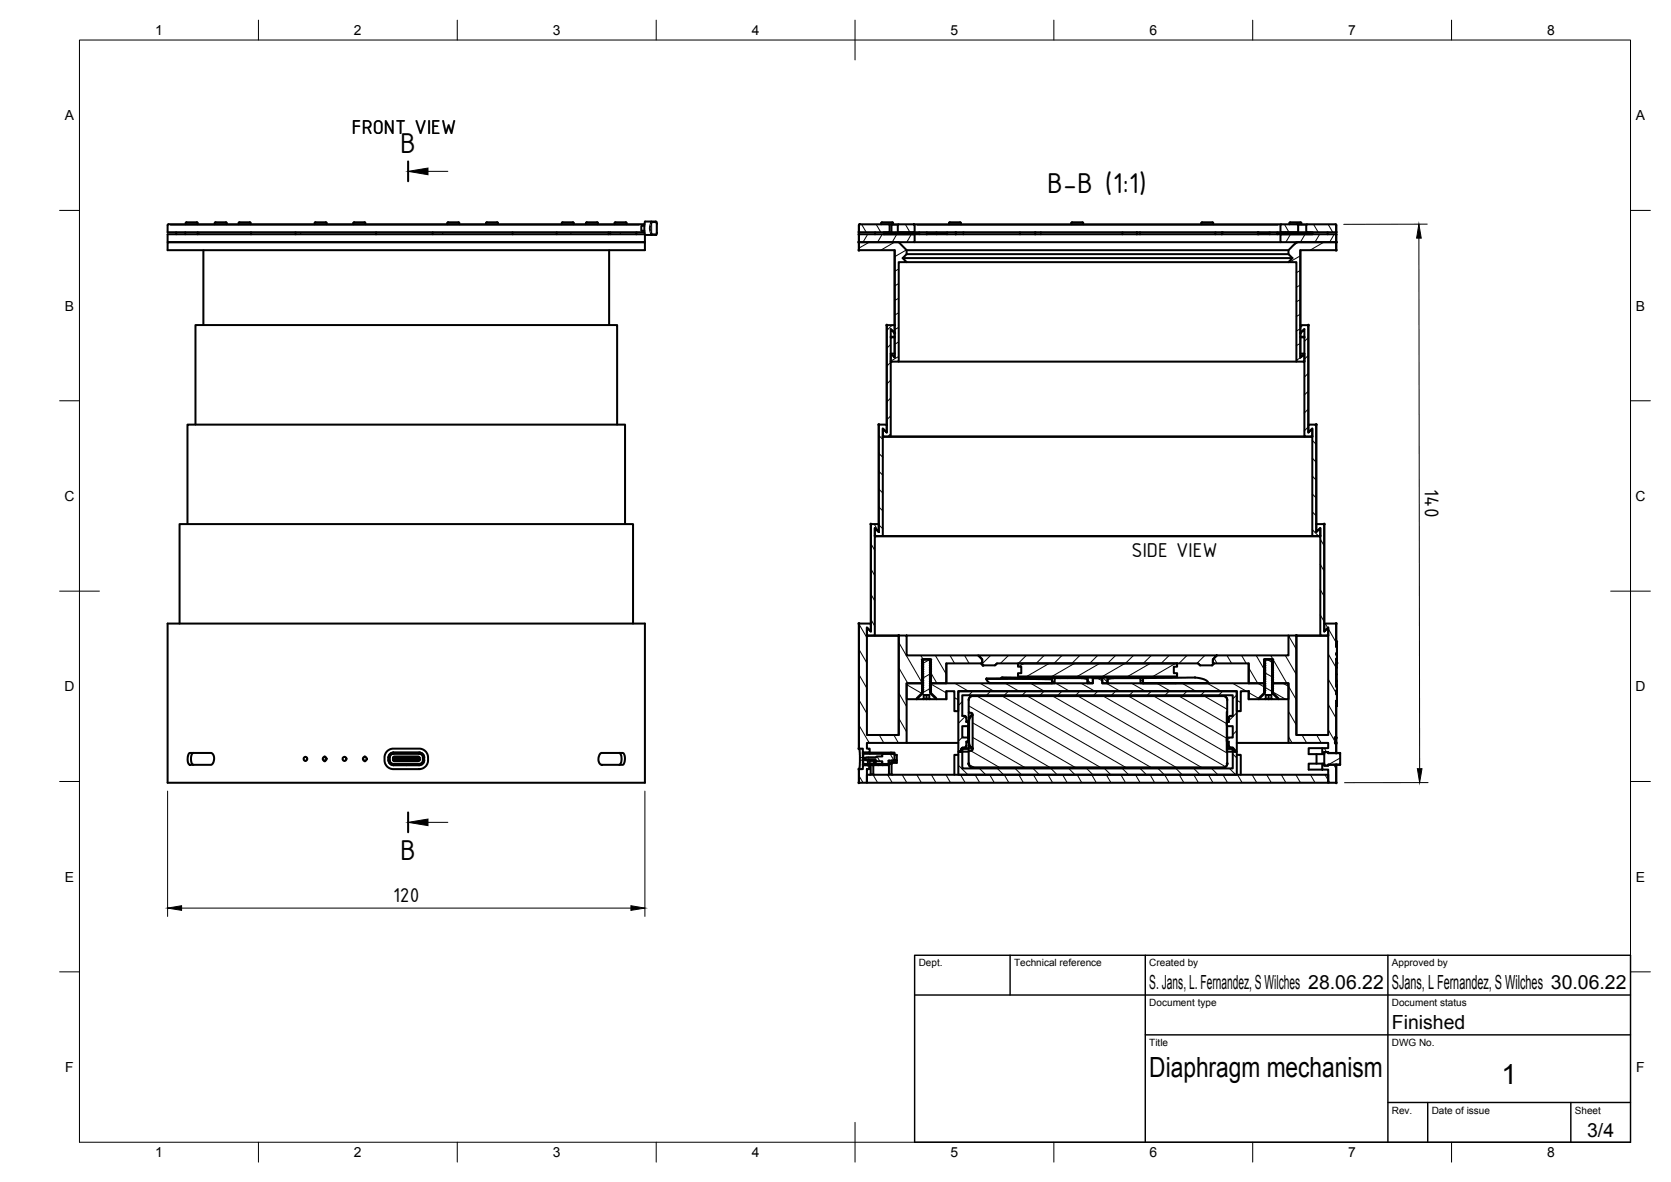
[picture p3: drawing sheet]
<svg xmlns="http://www.w3.org/2000/svg" width="420mm" height="297mm" viewBox="0 0 420 297" stroke-linecap="round" stroke-linejoin="round" font-family="sans-serif">
<!-- layer: Visible -->
<g fill="none" stroke="#000" stroke-width=".51">
<path d="M42.1 56.6v1.8h120M44.3 58.4v.5M46.6 58.4v.5M46.9 55.9h2.6M46.9 55.8l-.2 .6M49.5 55.8l.2 .2M49.7 56.1v.3M49.7 58.4v.5M54.2 55.9h2.6M54.2 55.8l-.2 .6M56.8 55.8l.2 .2M57 56.1v.3"/>
<path d="M60.2 55.9h2.6M60.2 55.8l-.2 .6M62.8 55.8l.2 .6M63.1 58.4v.5M74.3 58.4v.5M79.3 55.9h2.6M79.3 55.8l-.2 .6M81.9 55.8l.2 .6M88.8 56.1v.3M89 55.9h2.7M89.1 55.8l-.2 .2M91.7 55.8l.1 .6"/>
<path d="M94.6 58.4v.5M108.8 58.4v.5M112.7 55.9h2.6M112.7 55.8l-.2 .6M115.3 55.8l.2 .6M122.4 55.9h2.6M122.4 55.8l-.2 .6M125 55.8l.2 .6M128.9 58.4v.5M140 58.4v.5M141.5 55.9h2.5M141.5 55.8l-.3 .6"/>
<path d="M144 55.8l.3 .6M147.5 55.9h2.6M147.5 55.8l-.2 .6M150.1 55.8l.2 .2M150.3 56.1v.3M153 58.4v.5M153.4 58.4v.5M154.7 55.9h2.6M154.7 55.8l-.2 .6M157.3 55.8l.2 .6M160 58.4v.5M162 56.7h-.7l-.1 .3 .1 1h.7"/>
<path d="M162.1 56.4h-119.7l-.2 .2M162.1 58.9h-120v2h120.1v-1.9M162.2 55.7l2.9 .1 .1 2.7-.2 .5h-2.8l-.2-1.6zM216 58.9h14v2h-14zM216 58.9v4M216 56.4h7.6l.1 2h-7.7zM216.2 56.4l-.2 .2v1.8M220 58.4v.5M222.2 58.4h8.9v.5h-8.9zM223.5 56.4h2.5M224.2 56.4v2M224.4 56.4l-.2 .1"/>
<path d="M224.6 56.1v.3M224.6 56.1a1.65 1.65 0 0 0-1.5-.2 1.53 1.53 0 0 0-1.5 .2v.3M225.8 56.4h4l.2 2h-4.3zM229.8 56.4h92.4M231.1 58.9h1.9M231.1 58.4h1.9M233 58.4h2.5v.5h-2.5zM235.5 58.4h2.6v.5h-2.6M238.1 58.9h2.3M238.1 58.4h2.3M240.4 58.4h16.1v.5M240.4 58.9h19.9"/>
<path d="M240.4 58.4v.5M241.4 55.9h-2.6l-.2 .5M241.4 55.9l.2 .5M256.5 58.4h3.8M260.3 58.4h21.9v.5M260.3 58.9h25.6M260.3 58.4v.5M269.3 56.4l.1-.3a1.53 1.53 0 0 1 1.4-.2h1.4l.2 .2v.3M282.2 58.4h3.7M285.9 58.4h19.7v.5M285.9 58.9h21.3M285.9 58.4v.5"/>
<path d="M302 56.4l.2-.5h2.6l.3 .5M305.6 58.4h1.6M307.2 58.9h9.1M307.2 58.4h9.1M307.2 58.4v.5M316.3 58.9h2.9v-.5h-2.7v.5M316.3 58.4h.2M316.3 58.4v.5M319.2 58.9h10.8v-.5h-8.8v.5M319.2 58.4h2M322 58.9h14v2h-14zM322 56.4h4.3l.1 2h-4.4z"/>
<path d="M324.2 56.4l.2-.5h2.6l.2 .5M326.2 56.4h2.5M328.5 56.4h7.4l.1 2h-7.6zM333.8 58.4v.5M335.8 56.4l.2 .2M336 56.6v1.8M336 58.9v4M42.1 60.9h120.1v2h-120.1zM51.1 62.9v18.8M153.2 62.9v18.8M216 60.9h10l2 2v1l-1 1 1 1h-2v25l-2-.1v-1.9l1 1v-27h-9zM225 62.9v18.8"/>
<path d="M227 64.9h98M228 62.9h96M228 63.9h96M228 65.9h96M230 60.9h92M326 60.9h10v2h-9v27l1-1-.1 2h-1.9v-25h-2l1-1-1-1v-1zM327 62.9v18.8M223 81.7h2v2l-1-1v27l-2-.1v-1.9l1 1zM223 81.7v25M224 88.9h1M224 84.8h1M224 84.6h1"/>
<path d="M224 90.8l.1 .1M224 82.7l1 1v6.2M226 90.9h100M327 88.9h1M327 81.7h2v27l1-1-.1 2h-1.9v-27l-1 1zM327 84.8h1M327 84.6h1M328 90.8l-.1 .1M328 82.7l-1 1v6.2M329 81.7v25M49.1 106.7v-25h106.1v25M221 106.7h2v2l-1-1v27l-2-.1v-1.9l1 1z"/>
<path d="M221 106.7v25M222 109.8h108M222 109.6v.1M222 109.7h.1M224 109.7h104M329 106.7h2v27l1-1-.1 2h-1.9v-27l-1 1zM329.9 109.7h.1M330 109.6l-.1 .1M331 106.7v25M47.1 131.7v-25h110.1v25M219 131.7h2v2l-1-1v27l-2-.1v-1.9l1 1zM219 131.7v25"/>
<path d="M220 134.8h112M220 134.6h.1M220 134.6l.1 .1M222 134.7h108M331 131.7h2v27l1-1-.1 2h-1.9v-27l-1 1zM331.9 134.6h.1M332 134.6l-.1 .1M333 131.7v25M42.1 156.7h120.1v40h-120.1zM45.1 156.7v-25h114.1v25M216 156.7h3v2l-1-1v27h8v-25h2v5h18l1 1v1h-9.1v5h-4v-6h-1.9v6h-4v15h-10v1.4h.7v1h-1.7v-1h-1zM216 156.7v31.4"/>
<path d="M218 159.8h8M218 159.6h.1M218 159.6l.1 .1M220 159.7h6v25M228 159.7h96M326 159.8h8M326 159.7h6M326 159.7v25M333.9 159.6h.1M334 159.6l-.1 .1M336 156.7v4.5h.2v.4M228 171.7h4v2.6l-1.5 1.4h-2.5z"/>
<path d="M231.8 165.7h2.4M231.9 165.9l.3-.2h1.5l.4 .4-.3 .2 .3 .2-.3 .3 .3 .2-.3 .2 .3 .2-.3 .2 .3 .3-.3 .2 .3 .2-.3 .3 .3 .2-.3 .2 .3 .2-.3 .2 .3 .3-.3 .2 .3 .2-.3 .3 .3 .2-.3 .2 .3 .2-.3 .2 .3 .3-.3 .2 .3 .2-.3 .3 .3 .2-.3 .2 .3 .2-.3 .2 .3 .3-.3 .2 .3 .3-.3 .1 1.6 1.6v.2h-1.7v-1h-1.4l-.1 1h-1.7v-.2l1.5-1.5-.2-.1 .3-.2-.3-.2 .3-.2-.3-.3 .3-.2-.3-.2 .3-.2-.3-.2 .3-.3-.3-.2 .3-.2-.3-.3 .3-.2-.3-.2 .3-.2-.3-.2 .3-.3-.3-.2 .3-.2-.3-.3 .3-.2-.3-.2 .3-.2-.3-.2 .3-.3-.3-.2 .3-.2-.3-.3 .3-.2-.3-.2 .3-.2-.3-.3 .3-.2-.3-.2 .3-.2zM232 173.7h.1M232 173.2v.1M232 171.9h.1M232 168.3h.1M232 167.8v.1M232 169.6h.1M232 166h.1M232.1 165.7h-.1M232.1 172.8h-.1M232.1 172.4h-.1"/>
<path d="M232.1 171.5h-.1M232.1 171h-.1M232.1 170.6h-.1M232.1 170.1h.1M232.1 169.7h-.1M232.1 169.2h-.1M232.1 168.8h-.1M232.1 167.4h-.1M232.1 167h-.1M232.1 166.5h-.1M232.1 166.1h-.1M232.1 173.7h-.1"/>
<path d="M232.1 172.7l-.1 .1M232.1 172.3h-.1M232.1 171.9h-.1M232.1 171.4h-.1M232.1 170.9l-.1 .1M232.1 170.5h-.1M232.1 169.1l-.1 .1M232.1 168.7h-.1M232.1 166.9h-.1M233 174.7v1M233.7 175.7h-1.5h1.5M233.8 167.6h.1"/>
<path d="M233.8 169.4v.1M233.8 169.9v.1M233.8 171.2h.1M233.8 173h.1M233.8 173.6h.1M233.8 173.9h.1M233.9 165.8h-.1M233.9 165.7h.1M233.9 171.7h40.9v-1.3h2.4v1.3h40.9v2.6l-1.6 1.4h-2.5v-2h-2v5h-1v-5h-70v5h-1v-5h-2.1v2h-2.5l-1.5-1.4zM233.9 165.9h-.1M233.9 166.3h.1M233.9 166.8h-.1"/>
<path d="M233.9 166.7l-.1 .1M233.9 167.2l-.1 .1M233.9 167.2h-.1M233.9 167.7h-.1M233.9 168.1l-.1 .1M233.9 168.1h-.1M233.9 168.6h-.1M233.9 168.5l-.1 .1M233.9 169l-.1 .1M233.9 169h-.1M233.9 170.4h-.1M233.9 170.3l-.1 .1"/>
<path d="M233.9 170.8l-.1 .1M233.9 170.8h-.1M233.9 171.3h-.1M233.9 171.7v.1M233.9 172.2h-.1M233.9 172.1l-.1 .1M233.9 172.6l-.1 .1M233.9 172.6h-.1M233.9 173.1h-.1M233.9 173.5h-.1M237.9 175.7h.1M238 166.7v5"/>
<path d="M238 173.7v2M241 173.7h70v15.2h-.5l-.5-1-.9-.2-.1-1.3h-.4l-.1-.2 .1-.9h1.4v-2.8h-1.4l-.1-.2v-.8l.5-.1 .1-1.3 .9-.2v-5.2h-68v5.2l.8 .2 .2 1.3 .5 .2-.1 .9h-1.4v2.8h1.4l.1 .9-.5 .2-.2 1.3-.8 .2-.5 1h-.5zM242 179.9h.5M242.5 179.9l.2 .1 .3 .4M243.6 179.1v2.2M243.6 175.9a.97 .97 0 0 1 1-1h63a.97 .97 0 0 1 1 1M243.8 175.2l.6-.3h63.4l.5 .3 .3 .6v16.2l-.3 .6-.6 .3h-63.2l-.7-.3-.2-.6v-3.3l.7-.1a.4 .4 0 0 0 .2-.4 .4 .4 0 0 0-.3-.3l-.4-.4-.2-.9v-5.4l.4-1.2a.53 .53 0 0 0 .5-.7l-.9-.2v-3.3zM244.6 179.7l-.7 .5-.3 1.1M246 164.7h60l-1 1v1h.3l-.5 .5h-3l-.5-.5h-50.6l-.5 .5h-3l-.5-.5h.3v-1zM246.7 166.7l.5 .5M248.1 170.6l.1 .5 .7 .6h15.6h-4.8M248.1 170.5v.3"/>
<path d="M250.7 166.7l-.5 .5M251.8 170.3l12.7 .1M256 166.7h40v.8h-.9v1.7h.9v.8h-40v-.8h.8v-1.7h-.8zM264.5 170.5l-12.7-.2 1.5 .2M264.5 170.4v.2M264.5 170.7v1M265.3 170.3l-.8 .1M266.5 170.3h-1.7l-.3 .3-16.4-.1M266.5 170.3h1.9M266.6 170.3h1.5M268.4 170.3h18.6l.4 .1v1.3h-.6v-1.3l-7.7 .1-.6 .2v1h-1.3v-1.3h-2.4v1.3h-1.3v-1l-1.1-.3h-7.2v1.3h-.7v-1h-.2l-16.2-.1v-.1M271.9 170.4l1.5 .3v1"/>
<path d="M280 170.4l-1.5 .3v1M285.4 170.3h1.2M286.6 170.3l.8 .1M287.1 170.3l1.1 .1M287.4 170.4v1.3M287.4 170.4l13.1-.1 2.4 .5 .5 .3 .5 .6M287.4 171.7h16.5zM287.4 171.7h.1M295.8 171.7h-8.4M301.2 166.7l.6 .5M305 165.7l1-1h18v-5h2v25h8v-27l-1 1v-2h3v4.5h.2v.4h-.2v.4h.2v.3h-.2v.2h.2v1.7h-.2v.3h.2v1h-.2v.4h.2v.5h-.2v5.8h.2v.2h-.2v.2h.2l-.2 1.9h.2v1.6h-.2v.2h.2v.4h-.2v.3h.2v.4h-.2v8h-.3v.3h.3v.8h-.3v.3h.3v2.4h-2v-.2h-1v.5h-.5v-1.5h1.5v-1.3h-10v-15h-4.1v-6h-1.8v6h-4.1v-5h-9zM305.3 166.7l-.5 .5"/>
<path d="M308.6 178.9v2.5M310 179.9l-.8 .1-.2 .4M314 166.7v5M314 173.7v2M314 175.7h.1M317.8 165.7h2.4M318.1 165.8l1.7-.1 .2 .2-.2 .2 .3 .2-.3 .2 .3 .2-.3 .2 .3 .2-.3 .3 .3 .2-.3 .2 .3 .2-.3 .3 .3 .2-.3 .2 .3 .2-.3 .2 .3 .3-.3 .2 .3 .2-.3 .3 .3 .2-.3 .2 .3 .2-.3 .2 .3 .3-.3 .2 .3 .2-.3 .3 .3 .2-.3 .2 .3 .2-.3 .2 .3 .3-.3 .2 .3 .3-.3 .2 1.6 1.8v.2h-1.7v-1h-1.4l-.1 1h-1.7v-.2l1.6-1.6-.3-.1 .3-.2-.3-.3 .3-.2-.3-.2 .3-.2-.3-.3 .3-.2-.3-.2 .3-.2-.3-.3 .3-.2-.3-.2 .3-.2-.3-.3 .3-.2-.3-.2 .3-.2-.3-.3 .3-.2-.3-.2 .3-.2-.3-.3 .3-.2-.3-.2 .3-.2-.3-.3 .3-.2-.3-.2 .3-.2-.3-.3 .3-.2-.3-.2 .3-.2-.3-.3 .3-.2zM318.1 173.6h.1M318.1 173.1h.1M318.1 172.6v.1M318.1 172.2h.1M318.1 171.7v.1"/>
<path d="M318.1 171.3h.1M318.1 170.8v.1M318.1 170.4h.1M318.1 169v.1M318.1 168.6h.1M318.1 168.1v.1M318.1 167.7h.1M318.1 167.2v.1M318.1 166.8h.1M318.1 166.3h.1M318.1 173.9h.1M318.1 173.5h.1"/>
<path d="M318.1 173h.1M318.1 172.6h.1M318.1 172.1v.1M318.1 171.2h.1M318.1 170.8h.1M318.1 170.3v.1M318.1 169h.1M318.1 168.5v.1M318.1 168.1h.1M318.1 167.6h.1M318.1 167.2h.1M318.1 166.7v.1"/>
<path d="M318.1 165.8h.1M318.1 165.9h.1M318.1 165.7h.1M318.1 169.9v.1M318.1 169.4v.1M318.2 175.7l.3-.1 1.2 .1zM319 174.7v1M319.8 166.1h.1M319.8 166h.1M319.8 166.5h.1M319.8 167h.1M319.8 166.9h.1"/>
<path d="M319.8 167.4h.1M319.8 168.8h.1M319.8 168.7h.1M319.8 169.2h.1M319.8 169.1l.1 .1M319.8 169.7h.1M319.8 169.6h.1M319.8 170.1h.1M319.8 170.6h.1M319.8 170.5h.1M319.8 171h.1M319.8 170.9l.1 .1"/>
<path d="M319.8 171.5h.1M319.8 171.4h.1M319.8 171.9h.1M319.8 172.4h.1M319.8 172.3h.1M319.8 172.8h.1M319.8 172.7l.1 .1M319.8 173.7h.1M319.9 171.7h4.1v4h-2.6l-1.5-1.4zM319.9 167.8v.1M319.9 168.3h.1M319.9 173.2v.1"/>
<path d="M319.9 165.7h.1M336 176.1h.2M336 161.6l.1 .9M336 173.5v1M336 165.5v.4M336 172.4v.2M336 162.3v.2h.2M336 164.2v.3M336 166.4v5.8M336 176.1v.2M336 176.7h.1M336 172.1h.2"/>
<path d="M336 165.8h.2M336 171.2h.1M336 166.6h.2M336 174.2h.2M336 169.5h.1M336 164.4h.2M336 167.8h.1M336.1 169.5v1.7M336.1 167.8v1.7M336.1 176.7l.1 .7h-.2v9.6M336.1 171.2l.1 .9M336.1 174.2l.1 2.5h-.2v.3"/>
<path d="M336.1 172.1l.1 .5M336.1 166.6v1.2M336.2 161.6l-.1 .3M336.2 162.5l-.1 1.9M336.2 166.4v.2M336.2 165.9v.5M336.2 173.5v.7M336.2 172.6v1.2M336.2 164.4v1.4M336.2 172.4v.3M336.2 165.5v.3M336.2 165.8v.1"/>
<path d="M47.6 189.3l5.5-.1 .5 .4 .2 .5-.2 1.5-.5 .6h-5.4l-.4-.6-.1-.8zM48.6 189.2l-.3 .2-.3 1 .1 1.1 .3 .6 .2 .1M76.8 191.2h.1M76.8 190.2h.1M86.6 191.2h.1M86.6 190.2h.1M97.3 188.9l.7-.6 .7-.2 7.3 .1 .9 .5 .5 .7 .2 .9v1.3l-.7 1.1-1.3 .6-7.3-.1-1-.6-.5-.9-.1-1.5zM97.7 190.4a1.43 1.43 0 0 0 1.2 1.9M97.9 190.4a1.25 1.25 0 0 0 1 1.7h3.3M97.9 190.4a1.05 1.05 0 0 1 1-1.1h6.5a1.05 1.05 0 0 1 1 1.1M98 190.4a1.22 1.22 0 0 0 .9 1.6l3.3 .1M98 190.4a.94 .94 0 0 1 .9-1h6.5a.94 .94 0 0 1 .9 1"/>
<path d="M98.8 190.5l.3-.1v.6l-.3-.1zM98.8 190.5h.1M98.8 190.9h.1M98.8 191h6.7l-.4 .3h-5.9zM98.8 190.4l.3-.3h6.1l.3 .3M98.8 190.4h6.7M98.8 190.9v.1M98.8 190.4v.1M98.9 192.3h6.5M98.9 189.1h6.5M98.9 189.1a1.26 1.26 0 0 0-1.2 1.3M99.1 190.9h6.1"/>
<path d="M99.1 190.5h6.1M99.3 190.4h.2M99.3 191v.1M99.5 191l-.2 .1M99.8 190.4h.2M99.8 191v.1M100 191l-.2 .1M100.3 190.4h.2M100.3 191v.1M100.5 191l-.2 .1M100.8 190.4h.2M100.8 191v.1"/>
<path d="M101 191l-.2 .1M101.3 190.4h.2M101.3 191v.1M101.5 191l-.2 .1M101.8 190.4h.2M101.8 191v.1M102 191l-.2 .1M102.2 192.1v.2h3.2M102.2 192.1v.2h-3.3M102.3 191l.2 .1M102.3 190.4h.2M102.5 191v.1"/>
<path d="M102.8 191l.2 .1M102.8 190.4h.2M103 191v.1M103.3 191l.2 .1M103.3 190.4h.2M103.5 191v.1M103.8 191l.2 .1M103.8 190.4h.2M104 191v.1M104.3 191l.2 .1M104.3 190.4h.2M104.5 191v.1"/>
<path d="M104.8 191l.2 .1M104.8 190.4h.2M105 191v.1M105.2 190.4l.3 .1v.4l-.3 .1zM105.4 189.1a1.26 1.26 0 0 1 1.3 1.3M105.5 190.4v.1M105.5 190.9v.1M105.5 190.5h.1M105.5 190.9h.1M106.3 190.4v.6M106.4 190.4a1.24 1.24 0 0 1-1 1.7l-3.2-.1h3.2a.94 .94 0 0 0 .9-1M106.6 190.4v.6"/>
<path d="M106.7 191a1.26 1.26 0 0 1-1.3 1.3M150.9 189.4l.3-.2h5.4l.5 1-.1 1.4-.4 .6h-5.4l-.5-.4-.2-.7v-.8zM155.7 189.2l.4 .4 .2 1-.2 1.1-.4 .5M216 193.3h1v-1h1.7v1h-.7v3.4h-2zM216 193.3v3.4M216 188.1l.2 1.7-.2 3.5M217 189.3v-.2h7.9v.3h-7.8M217 189.3v2.8M217 189.3l.1 .1M217.1 192h3.7M217.1 189.4v2.6M217.1 192l-.1 .1"/>
<path d="M217.4 190.5l2.8-.1 .3-.3h1.3v-.7h3.1v1.7h-1.5v.9h-1.6v-.7h-1.3l-.3-.3h-2.7zM217.8 191l2.4 .1v.9M218 194.7h116v2h-116zM218.2 191.1l.1 1.2M218.4 190.4h-.6M218.6 191.1h.1M218.7 189.1v.3M218.7 191.1v.9M218.7 191.2h1.1v.5M218.7 191.9l.2 .1M218.9 192.3v2.3l-.2 .1M219.4 192v.3"/>
<path d="M219.6 192.3v2.3l.2 .1M219.8 191.7l-.3 .3M219.8 191.1v.1M220 191.1v.6h-.2M220 191.7h.2M220.2 190.4h-1.8M220.8 192v.3h1.2M220.8 192v.3h-3.8v-.2M220.8 192h2.5v.3M222 192v.3M223.3 194.7l.2-.1v-2.6h.7v2.6l.2 .1M223.4 191.2l.2-.1 .1 .8 .5-.1v-.6h.2v.5"/>
<path d="M223.4 192v.3h-1.4M223.4 192h.1M223.6 191.8h.6M223.9 189.1v.3M224.2 189.1v.3M224.4 191.7l-.3 .3h-.6M224.9 191h.6v.2l-1.1-.1M224.9 189.7h.6v1.3M225.5 191.2v.5h-1.1M228 186.7h13M241 188.9h.5l.3-.8h.2v5h68v-5h.2l.3 .8h.5v5.8h-70zM241 189.7h-1v5"/>
<path d="M241.8 188.1h.2v.8h-.5zM242 188.1h1.6M242 188.9h1.6M243 187.4l-.3 .4-.7 .1M243 181.4l.4 .1 .1 .2M243 180.4h.1M243 187.4h.1M243 181.3h.6M243.5 182.3v3.2M243.5 186.2h.1M243.5 186.2l-.5 .2M243.6 186.5v2.2"/>
<path d="M243.6 186.5l.3 1.1 .7 .6M243.6 191.9a1.01 1.01 0 0 0 1 1h63a1.01 1.01 0 0 0 1-1M243.6 181.3h.1M243.6 186.5h.1M244.1 180l.5-.3v8.4l-.6-.5-.3-1v-5.4zM308.5 186.2l.2 .2M308.6 186.4v2.5h1.4M308.6 188.1h1.4M308.6 181.3h.4M308.7 186.4h.3M308.7 181.4h.3M308.7 181.4l-.2 .2"/>
<path d="M309 180.4h.1M309 187.4h.1M309 187.4l.2 .4 .8 .1M310 188.1h.2l.3 .8h-.5zM311 186.7h13M311 189.7h1v5M331 189.5v2.4M332.5 191.9h.5v.5h1v-.2h2v4.5h-2v-3.3h-1.5zM332.5 191.9h-3.4v1.5h3.4M332.5 188h-3.4v1.5h3.4M333 189h1v.3h3v2.8h-3v.3h-1zM334 192.1v.1"/>
<path d="M334 189.2v.1M335.7 186.5v.2h.3v-.2M335.7 185.4h.1M335.7 185.4v.3M335.7 186.7v.1M336 185.4v.3M336 186.8v.2M336 185.4h.1M336 185.4h-.3h.3M336 187v2.2l1 .1M337 192.1l-1 .1v4.5"/>
<circle cx="76.8" cy="190.7" r=".47"/>
<circle cx="81.6" cy="190.7" r=".48"/>
<circle cx="86.6" cy="190.7" r=".48"/>
<circle cx="91.7" cy="190.7" r=".49"/>
</g>
<!-- layer: Visible Narrow -->
<g fill="none" stroke="#000" stroke-width=".25">
<path d="M42.9 56.6h117.8M46.7 56.1h3M50 58.4v.4M54 56.1h3M60 56.1h3M75.6 58.4v.4M79.1 56.1h3M88.9 56.1h2.9M111.3 58.4v.4M112.5 56.1h3M122.2 56.1h3M141.3 56.1h2.9"/>
<path d="M143.5 58.4v.4M147.3 56.1h3M154.6 56.1h2.9M156 58.4v.4M159.9 58.4v.4M163.6 56l.2 .2M163.8 55.7l-.5 1.7 .5 1.6M163.8 55.7l.2 .2M163.8 58.5l-.2 .2M163.9 56.3v2.1M164 55.9l-.5 1.3 .1 .7 .4 .9-.2 .2M164.1 55.9h1v.3"/>
<path d="M164.9 55.7l.2 .2M165.1 58.8l-.2 .2M165.1 56.2h.1M165.1 58.5h.1M165.1 58.5v.3h-1M165.1 56.3v2.1M221.6 56.1h2.9M224.2 56.6h1.4M230.6 56.6h90.7M238.6 56.1h3M242.2 58.4v.5M261.7 58.4v.5"/>
<path d="M269.4 56.1h2.9M286.6 58.4v.5M302.1 56.1h2.9M307.5 58.4v.5M316.3 58.4v.5M324.2 56.1h3M326.4 56.6h.1M326.4 56.6v1.7M326.6 56.6h1.8M326.6 56.4l-.1 .1M330.1 58.4v.5M231.8 165.7v8.8"/>
<path d="M234.2 165.7v8.8M242.5 179.9h.1M244.2 179.1v.7M264.5 171.6h-15.7M264.5 170.4h.1M265.2 170.4h6.7M273.4 170.7h.1M278.5 170.7h.1M280 170.4h6.7M286.2 170.3h-.5M300.5 170.3l-13.1 .1M309.5 179.9h.1"/>
<path d="M317.8 165.7v8.8M320.2 165.7v8.8M336 171.1h.1M336 172.1h.1M336 166.6h.1M336 174.2h.1M336 164.5h.1M336 164.4h.1M336 169.4h.1M336 167.7h.1M97.7 191h.3M97.7 190.4h.3"/>
<path d="M98.8 190.5h.1M98.8 190.9h.1M98.9 189.1v.3M98.9 192v.3M105.4 189.1v.3M105.4 192v.3M105.5 190.5h.1M105.5 190.9h.1M106.3 191h.3M106.3 190.4h.3M216.3 191h1.5M216.3 190.4h1.5"/>
<path d="M217.9 192v.3M218.2 192v.3M218.5 192v.3M218.7 191.5h1M219 194.5h.5M219.5 192v.3M219.8 192v.3M220.5 192v.3M220.7 192v.3M222 192v.3M222.3 192v.3v-.3M223.4 191.5h.2"/>
<path d="M223.6 194.5h.6M224.2 191.5h.2M224.2 189.2h.7M242.5 187.9h.1M243 181h.5M243.3 182.5v2.8M243.3 181.4h.1M243.3 186.4h.1M243.5 183.9h.1M244.2 188v.7M308.6 181h.3M308.7 182.5v2.8"/>
<path d="M308.7 181.4h.1M308.7 186.4h.1M309.5 187.9h.1M335.7 185.6h.3"/>
</g>
<!-- layer: Visible -->
<g fill="#000" stroke="#000" stroke-width=".25">
<circle cx="216" cy="58.4" r=".24"/>
<circle cx="216" cy="58.9" r=".24"/>
<circle cx="336" cy="58.4" r=".24"/>
<circle cx="336" cy="58.9" r=".24"/>
<circle cx="216" cy="60.9" r=".24"/>
<circle cx="216" cy="62.9" r=".24"/>
<circle cx="336" cy="60.9" r=".24"/>
<circle cx="336" cy="62.9" r=".24"/>
<circle cx="223" cy="81.7" r=".24"/>
<circle cx="224.1" cy="90.9" r=".24"/>
<circle cx="225" cy="83.7" r=".24"/>
<circle cx="327" cy="83.7" r=".24"/>
<circle cx="327.9" cy="90.9" r=".24"/>
<circle cx="329" cy="81.7" r=".24"/>
<circle cx="221" cy="106.7" r=".24"/>
<circle cx="222.1" cy="109.7" r=".24"/>
<circle cx="329.9" cy="109.7" r=".24"/>
<circle cx="331" cy="106.7" r=".24"/>
<circle cx="219" cy="131.7" r=".24"/>
<circle cx="220.1" cy="134.7" r=".24"/>
<circle cx="331.9" cy="134.7" r=".24"/>
<circle cx="333" cy="131.7" r=".24"/>
<circle cx="216" cy="156.7" r=".24"/>
<circle cx="218.1" cy="159.7" r=".24"/>
<circle cx="226" cy="159.7" r=".24"/>
<circle cx="326" cy="159.7" r=".24"/>
<circle cx="333.9" cy="159.7" r=".24"/>
<circle cx="336" cy="156.7" r=".24"/>
<circle cx="231.9" cy="165.9" r=".24"/>
<circle cx="247.2" cy="167.2" r=".24"/>
<circle cx="266.5" cy="170.3" r=".24"/>
<circle cx="268.4" cy="170.3" r=".24"/>
<circle cx="286.6" cy="170.3" r=".24"/>
<circle cx="318" cy="165.8" r=".24"/>
<circle cx="320" cy="165.9" r=".24"/>
<circle cx="336.2" cy="166.6" r=".24"/>
<circle cx="81.6" cy="191.2" r=".24"/>
<circle cx="81.6" cy="190.2" r=".24"/>
<circle cx="91.7" cy="191.2" r=".24"/>
<circle cx="91.7" cy="190.2" r=".24"/>
<circle cx="99.1" cy="191" r=".24"/>
<circle cx="99.1" cy="190.4" r=".24"/>
<circle cx="105.2" cy="191" r=".24"/>
<circle cx="105.2" cy="190.4" r=".24"/>
<circle cx="216" cy="193.3" r=".24"/>
<circle cx="216" cy="196.7" r=".24"/>
<circle cx="216" cy="188.1" r=".24"/>
<circle cx="243.6" cy="191.9" r=".24"/>
<circle cx="308.6" cy="191.9" r=".24"/>
<circle cx="335.7" cy="185.4" r=".24"/>
<circle cx="336" cy="192.2" r=".24"/>
<circle cx="336" cy="196.7" r=".24"/>
<circle cx="336" cy="186.7" r=".24"/>
<circle cx="336" cy="189.2" r=".24"/>
<circle cx="336" cy="185.4" r=".24"/>
</g>
<!-- layer: Visible Narrow -->
<g fill="#000" stroke="#000" stroke-width=".25">
<circle cx="216" cy="56.6" r=".11"/>
<circle cx="336" cy="56.6" r=".11"/>
<circle cx="244.6" cy="174.9" r=".11"/>
<circle cx="287.4" cy="170.4" r=".11"/>
<circle cx="307.6" cy="174.9" r=".11"/>
<circle cx="244.6" cy="192.9" r=".11"/>
<circle cx="307.6" cy="192.9" r=".11"/>
<circle cx="336" cy="185.3" r=".11"/>
</g>
<!-- layer: Visible -->
<circle cx="336" cy="161.2" r=".25" fill="#000"/>
<!-- layer: Border -->
<g fill="none" stroke="#000" stroke-width=".25">
<path d="M20 10.1h390v276.9h-390zM65 5.1v5M115 5.1v5M165 5.1v5M215 5.1v10M265 5.1v5M315 5.1v5M365 5.1v5M15 52.9h5M410 52.9h5M15 100.7h5M410 100.7h5"/>
<path d="M15 148.6h10M405 148.6h10M15 196.4h5M410 196.4h5M15 244.2h5M410 244.2h5M65 287v5M115 287v5M165 287v5M215 282.1v9.9M265 287v5M315 287v5"/>
<path d="M365 287v5"/>
</g>
<!-- layer: TitleBlock -->
<path d="M230 240.1h180v46.9h-180zM230 250h180M254 240.1v9.9M288 240.1v46.9M349 240.1v46.9M288 260.1h122M349 277.1h61M359 277.1v9.9M395 277.1v9.9" fill="none" stroke="#000" stroke-width=".36"/>
<!-- layer: Hatching -->
<g fill="none" stroke="#000" stroke-width=".25">
<path d="M216.6 56.4l1.2 2M218.2 58.9l-1.2 2M220.3 56.4l1.2 2M221.8 58.9l-1.1 2M225.2 58.4l-.5 .5M225.5 58.9l-1.2 2M227.6 56.4l1.2 2M229.2 58.9l-1.2 2M229.7 58.4l-.5 .5M233.1 58.4l-.1 .1M318.1 58.4l.5 .5M323 56.4l1.1 2"/>
<path d="M323.2 58.4l.8 .5M324.5 58.9l-1.2 2M328.1 58.9l-1.1 2M329.5 58.4l.5 .3M330.3 56.4l1.1 2M331.8 58.9l-1.2 2M333.9 56.4l1.2 2M335.5 58.9l-1.2 2M218.6 60.9l-2.6 1.5M224.9 60.9l-3.4 2M226 67.6l-1 .6M226 71.3l-1 .5"/>
<path d="M226 74.9l-1 .6M226 78.6l-1 .6M227.9 62.8l-2.9 1.7M326.5 60.9l-1.3 .7M327 64.3l-2.8 1.6M327 68l-1 .5M327 71.6l-1 .6M327 75.3l-1 .5M327 78.9l-1 .6M332.9 60.9l-3.5 2M336 62.7l-.2 .2M224 86.5l-1 1"/>
<path d="M224 91l-1 1M224 95.5l-1 1M224.3 81.7l-1.3 1.3M226 82.3l-1 .5M226 85.9l-1 .6M226 89.6l-2 1.1M327 82.6l-1 .6M327 86.3l-1 .6M327.6 81.7l-.6 .6M328 89.4l-2 1.1M329 84.8l-1 1M329 89.3l-1 1"/>
<path d="M329 93.8l-1 1M329 98.3l-1 1M221 118.4l1 1M221 113.9l1 1M221 109.4l1 1M222.7 106.7l.3 .2M224 100l-1 1M224 104.5l-1 1M224 109l-.7 .7M329 102.8l-1 1M329 107.3l-1 1M330 119.7l1 1"/>
<path d="M330 115.2l1 1M330 110.7l1 1M330.5 106.7l.5 .5M219 136.6l1 1.7M219.8 131.7l1.1 2M221 131.9l1 1M221 127.4l1 1M221 122.9l1 1M330 133.1l1.5 1.6M330 128.6l1 1M330 124.1l1 1M332 135.5l1 1.7"/>
<path d="M216 156.8l2 3.5M219 155.6l1 1.8M219 149.3l1 1.7M219 142.9l1 1.8M324 159.7l2 3.5M332 154.5l1 1.7M332 148.2l1 1.7M332 141.8l1 1.7M333.2 156.7l2.8 4.9M216 175.9l2 3.4M216 169.5l2 3.5M216 163.2l2 3.4"/>
<path d="M226 174.1l2 3.5M226 167.8l2.2 3.9M226 161.4l5.9 10.3M228 172l3.9 2.3M231.5 164.7l.6 1M233.8 165.7l-1.9 1.1M233.8 173l-2 1.2M233.9 168.8l1.7 2.9M233.9 171.8l4.1 2.3M234.1 169.2l-2.1 1.2M234.1 172.9h.1M235.2 164.7l2.8 4.8"/>
<path d="M238.9 164.7l1.1 2M240 175.3l1 .6M240.1 171.7l3.4 2M242 176.3l-1 1M242.5 164.7l1.2 2M243.6 177.4l26.8 15.5M244.6 173.7l-1 1M245.6 174.9l31.2 18M246.4 171.7l3.5 2M246.5 165.2l.5 .9M249.1 173.7l-1 1M249.1 164.7l-2.2 2.2"/>
<path d="M250.6 170.5l.1 .1M252 174.9l31.1 18M252.8 171.7l3.4 2M253.6 173.7l-1.1 1M253.6 164.7l-2 2M255.1 170.5l.1 .1M257.5 166.7l-1.4 .8M258 173.7l-1 1M258.1 164.7l-2 2M258.3 174.9l31.2 18M259.1 171.7l3.5 2M259.6 170.5l.1 .1"/>
<path d="M262.5 173.7l-1 1M262.6 164.7l-2 2M263.9 166.7l-5.8 3.3M264.2 170.6l.1 .1M264.5 171l.7 .6M264.7 174.9l31.1 18M265.5 171.7l3.4 2M267 173.7l-1 1M267 164.7l-2 2M268.4 170.3l.1 .1M270.2 166.7l-5.7 3.3M271 174.9l31.2 18"/>
<path d="M271.5 173.7l-1 1M271.5 164.7l-2 2M271.8 171.7l3.5 2M272.8 170.3l.2 .2M273.5 170.9l.8 .8M275.9 170.4l1.3 .7M276 164.7l-2 2M276 173.7l-1 1M276.6 166.7l-5.8 3.3M277.3 170.3l1.2 1.1M277.4 174.9l30.8 17.8M278.2 171.7l3.4 2"/>
<path d="M280.5 173.7l-1 1M280.5 164.7l-2 2M281.8 170.3l.1 .1M282.9 166.7l-5.7 3.3M283.7 174.9l24.9 14.4M284.5 171.7l3.5 2M285 173.7l-1 1M285 164.7l-2 2M286.3 170.3l.1 .1M286.8 170.7l.6 .7M289.3 166.7l-5.8 3.3M289.5 173.7l-1 1"/>
<path d="M289.5 164.7l-2 2M290.1 174.9l18.4 10.6M290.9 171.7l3.4 2M294 173.7l-1.1 1M294 164.7l-2 2M295.6 166.7l-5.7 3.3M296.4 174.9l12.1 7M297.2 171.7l3.5 2M298.4 173.7l-1 1M298.5 164.7l-2 2M302.8 174.9l5.8 3.4M302.9 173.7l-1 1"/>
<path d="M303 164.7l-2 2M303.6 171.7l3.4 2M305.3 165.4l.7 1.3M307.4 173.7l-1 1M308.5 164.7l1.2 2M309.9 171.7l3.5 2M311 174.7l-1 .9M311 179.1l-2 2.1M311 176l1 .6M312.2 164.7l1.1 2M314 167.8l2.2 3.9 1.8 1M314 174.1l2.6 1.5"/>
<path d="M315.8 164.7l2.2 3.8M316.5 175.5l.3 .2M318 172.7l2.1 1.2M318.1 169.1l1.7 1M318.6 165.7l1.2 .7M319.5 164.7l4.1 7M319.9 173.8l3.3 1.9M322.6 171.7l1.4 .8M323.2 164.7l2.8 4.8M324 178.8l2 3.4M324 172.4l2 3.5M334 177l2 3.5"/>
<path d="M334 170.7l2 3.4M334 164.3l2 3.5M336.1 174.5h.1M216 194.9l1 1.8M216 182.2l2.6 4.5M218.1 192.3l.6 1M219.5 194.7l1.2 2M220.5 190.1l.7 1.2M221.1 184.7l1.1 2M223.2 194.7l1.1 2M223.8 189.4l1 1.7M224.7 184.7l1.2 2"/>
<path d="M226 180.5l2 3.4M226.8 194.7l1.2 2M230.5 194.7l1.2 2M234.2 194.7l1.1 2M237.8 194.7l1.2 2M241 192.3l2.4 2.4M241.5 194.7l1.2 2M241.6 188.5l.4 .3M242 185.3l-1 1M242.7 180l-1.7 1.8M243.6 184.7l.1 .1M243.6 192.1l1.4 .8"/>
<path d="M243.6 181.1h.1M244.1 188.7l7.3 4.2M244.6 185.3l13.1 7.6M244.6 181.6l19.5 11.3M245.2 194.7l1.1 2M246.3 193.1l1.6 1.6M248.9 194.7l1.1 2M250.7 193.1l1.6 1.6M252.5 194.7l1.2 2M255.2 193.1l1.6 1.6M256.2 194.7l1.1 2M259.7 193.1l1.6 1.6"/>
<path d="M259.8 194.7l1.2 2M263.5 194.7l1.2 2M264.2 193.1l1.6 1.6M267.2 194.7l1.1 2M268.7 193.1l1.6 1.6M270.8 194.7l1.2 2M273.2 193.1l1.6 1.6M274.5 194.7l1.2 2M277.7 193.1l1.6 1.6M278.2 194.7l1.1 2M281.8 194.7l1.2 2M282.2 193.1l1.6 1.6"/>
<path d="M285.5 194.7l1.2 2M286.7 193.1l1.6 1.6M289.2 194.7l1.1 2M291.1 193.1l1.7 1.6M292.8 194.7l1.2 2M295.7 193.1l1.5 1.6M296.5 194.7l1.2 2M300.1 193.1l1.6 1.6M300.2 194.7l1.1 2M303.8 194.7l1.2 2M304.6 193.1l1.6 1.6M307.5 194.7l1.2 2"/>
<path d="M308.7 181.4l-.2 .2M309.1 193.1l1.6 1.6M309.3 185.3l-.8 .8M310 189.4l1 1.1M311 183.6l-1 1M311 188.1l-.6 .6M311.2 194.7l1.1 2M314.8 194.7l1.2 2M318.5 194.7l1.2 2M322.2 194.7l1.1 2M324 185.1l.9 1.6M325.8 194.7l1.2 2"/>
<path d="M327.4 184.7l1.1 2M329.5 194.7l1.1 2M331.1 184.7l1.1 2M333 188l.5 1M333.2 194.7l1.1 2M333.2 189l-.2 .1M334 183.4l1.7 3.1M334 192.2l-.3 .2M335.4 192.2l.6 1M335.9 186.8h.1M337 190.5l-2.9 1.6"/>
</g>
<!-- layer: Annotations -->
<path d="M102.6 40.6v5M102.6 204.2v5" fill="none" stroke="#000" stroke-width=".51"/>
<path d="M107.6 43.1h5M107.6 206.7h5" fill="none" stroke="#000" stroke-width=".25"/>
<path d="M102.6 43.1l5-.9v1.7zM102.6 206.7l5-.9v1.7z" fill="#000" stroke="#000" stroke-width=".25"/>
<!-- layer: Dimensions -->
<path d="M356.8 59.8l.2 133.4M358.9 56.3l-21 .1M42.1 198.8v31.5M162.2 198.8v31.5M359.1 196.7h-21M45.7 228.2h112.9" fill="none" stroke="#000" stroke-width=".25"/>
<path d="M356.8 56.3l.6 3.5h-1.2zM356.4 193.2h1.1l-.5 3.5zM42.1 228.2l3.6-.6v1.2zM158.6 227.6l3.6 .6-3.6 .6z" fill="#000" stroke="#000" stroke-width=".25"/>
<g font-size="7.8">
<text x="100.6" y="38.6">B</text>
<text x="263.3" y="48.6">B-B (1:1)</text>
<text x="100.6" y="216.2">B</text>
</g>
<g font-size="7">
<text x="289" y="270.6">Diaphragm mechanism</text>
<text x="377.5" y="272.3">1</text>
</g>
<g font-size="5.4">
<text x="88.5" y="33.7">FRONT VIEW</text>
<text x="358.3" y="123" transform="rotate(90 358.3 123)">140</text>
<text x="284.5" y="139.9">SIDE VIEW</text>
<text x="98.8" y="226.8">120</text>
</g>
<g font-size="4.9">
<text x="289" y="248.5">S. Jans, L. Fernandez, S Wilches 28.06.22</text>
<text x="350" y="248.5">SJans, L Fernandez, S Wilches 30.06.22</text>
<text x="350" y="258.6">Finished</text>
<text x="399.1" y="285.7">3/4</text>
</g>
<g font-size="3.5">
<text x="39" y="8.8">1</text>
<text x="89" y="8.8">2</text>
<text x="139" y="8.8">3</text>
<text x="189" y="8.8">4</text>
<text x="239" y="8.8">5</text>
<text x="289" y="8.8">6</text>
<text x="339" y="8.8">7</text>
<text x="389" y="8.8">8</text>
<text x="16.3" y="30.2">A</text>
<text x="411.3" y="30.2">A</text>
<text x="16.3" y="78">B</text>
<text x="411.3" y="78">B</text>
<text x="16.2" y="125.9">C</text>
<text x="411.2" y="125.9">C</text>
<text x="16.2" y="173.7">D</text>
<text x="411.2" y="173.7">D</text>
<text x="16.3" y="221.6">E</text>
<text x="411.3" y="221.6">E</text>
<text x="16.4" y="269.4">F</text>
<text x="411.4" y="269.4">F</text>
<text x="39" y="290.8">1</text>
<text x="89" y="290.8">2</text>
<text x="139" y="290.8">3</text>
<text x="189" y="290.8">4</text>
<text x="239" y="290.8">5</text>
<text x="289" y="290.8">6</text>
<text x="339" y="290.8">7</text>
<text x="389" y="290.8">8</text>
</g>
<g font-size="2.5">
<text x="231" y="242.9">Dept.</text>
<text x="255" y="242.9">Technical reference</text>
<text x="289" y="242.9">Created by</text>
<text x="350" y="242.9">Approved by</text>
<text x="289" y="252.8">Document type</text>
<text x="350" y="252.8">Document status</text>
<text x="289" y="262.9">Title</text>
<text x="350" y="262.9">DWG No.</text>
<text x="350" y="279.9">Rev.</text>
<text x="360" y="279.9">Date of issue</text>
<text x="396" y="279.9">Sheet</text>
</g>
</svg>
